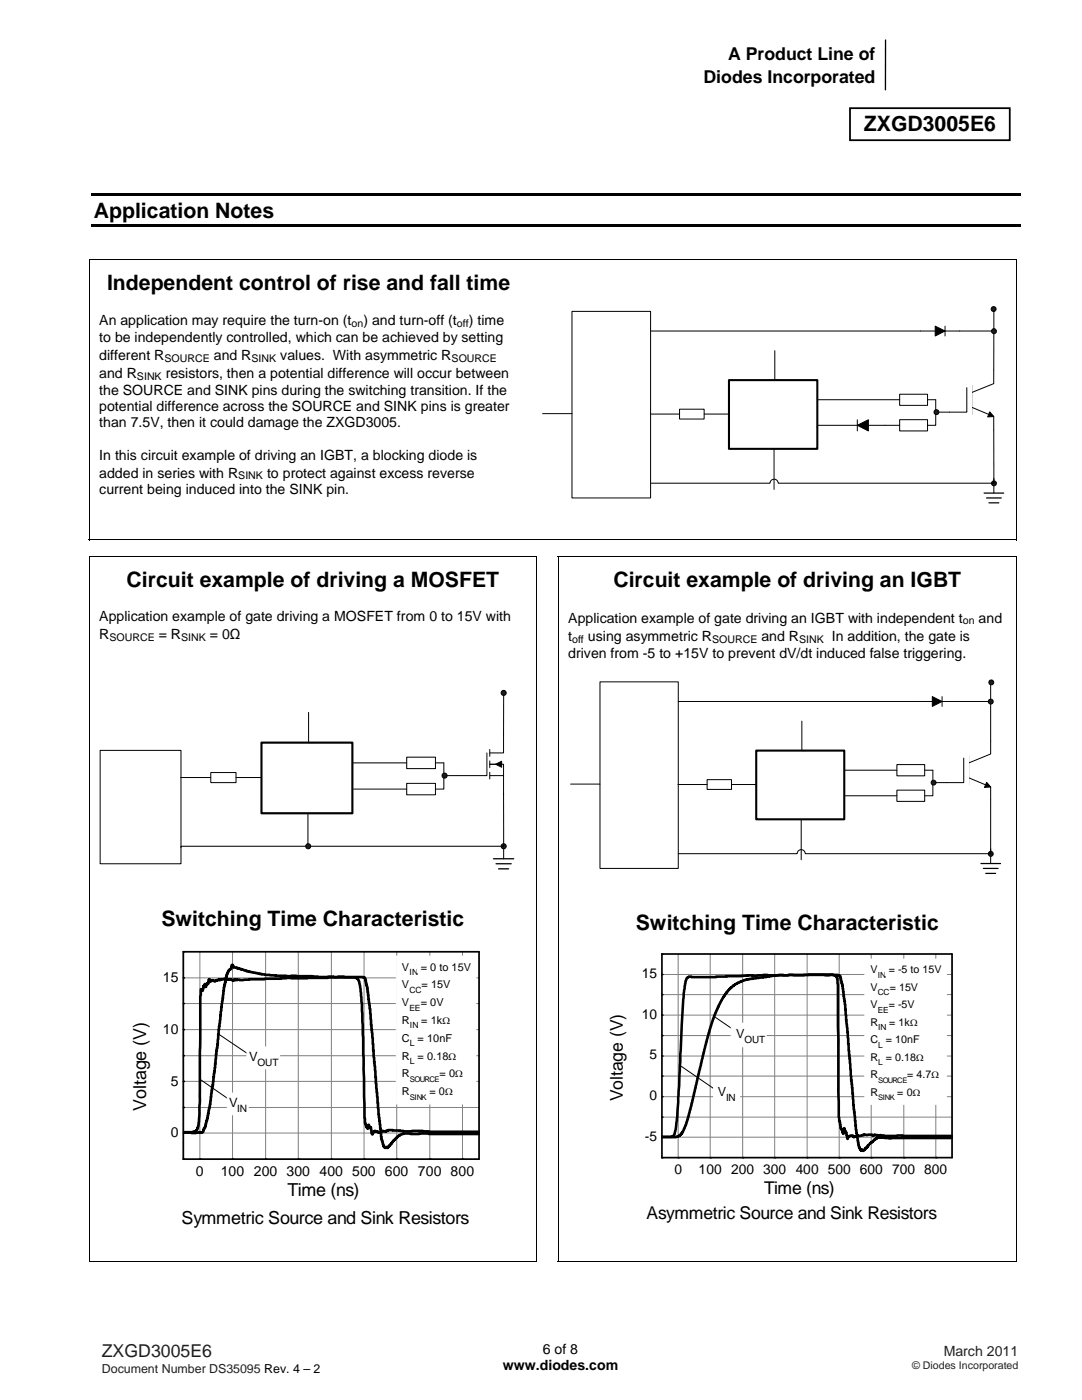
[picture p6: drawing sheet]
<svg xmlns="http://www.w3.org/2000/svg" width="216mm" height="279mm" viewBox="0 0 216 279" stroke-linecap="round" stroke-linejoin="round" font-family="sans-serif">
<path d="M176.7 8v9.9" fill="none" stroke="#000" stroke-width=".26"/>
<path d="M169.6 21.6h31.9v6.4h-31.9z" fill="#fff"/>
<path d="M169.6 21.6h31.9v6.4h-31.9z" fill="none" stroke="#000" stroke-width=".35"/>
<path d="M18.2 38.6h185.5v.5h-185.5zM18.2 44.7h185.5v.5h-185.5z" fill="#000"/>
<path d="M189.5 79.8h4.4M193.9 76.9v5.8M198.3 73.9v2.7l-4.4 1.7M193.9 81.3l4.4 1.8v2.6M197.5 82.2l.8 .9-1.2 .1z" fill="none" stroke="#000" stroke-width=".2"/>
<path d="M197.5 82.2l.8 .9-1.2 .1z" fill="#000"/>
<path d="M188.9 72h4.9v14.7h-4.9z" fill="#fff"/>
<path d="M192.9 77.4v4.9h-3.4" fill="none" stroke="#000" stroke-width=".2"/>
<path d="M145.5 75.9h17.6v13.7h-17.6z" fill="#fff"/>
<path d="M145.5 75.9h17.6v13.7h-17.6z" fill="none" stroke="#000" stroke-width=".41"/>
<path d="M179.5 78.7h5.6v2.2h-5.6z" fill="#fff"/>
<path d="M179.5 78.7h5.6v2.2h-5.6z" fill="none" stroke="#000" stroke-width=".2"/>
<path d="M179.5 83.8h5.6v2.2h-5.6z" fill="#fff"/>
<path d="M163.2 79.8h16.3M185.1 79.8h1.6v5.1h-1.6M179.5 83.8h5.6v2.2h-5.6z" fill="none" stroke="#000" stroke-width=".2"/>
<path d="M135.6 81.7h4.9v1.9h-4.9z" fill="#fff"/>
<path d="M135.6 81.7h4.9v1.9h-4.9z" fill="none" stroke="#000" stroke-width=".2"/>
<path d="M114.1 62.1h15.7v37.3h-15.7z" fill="#fff"/>
<path d="M114.1 62.1h15.7v37.3h-15.7zM129.8 66.1h68.5M186.6 65.1l2 1-2 1zM188.6 65.1v2M198.3 61.9v12M129.8 82.6h5.8M140.5 82.6h5M198.3 85.7v10.1M198.3 95.5v2.9" fill="none" stroke="#000" stroke-width=".2"/>
<path d="M186.6 65.1l2 1-2 1z" fill="#000"/>
<path d="M196.4 98.4h3.9M196.8 99.4h3M197.3 100.4h2" fill="none" stroke="#000" stroke-width=".25"/>
<circle cx="198.3" cy="96.5" r=".49" fill="#1a1a1a"/>
<g fill="none" stroke="#000" stroke-width=".2">
<path d="M154.6 70v5.9h1M108.3 82.5h5.8M154.5 89.7v8M198.3 95.8v.6h-43a.81 .81 0 0 0-.8-.8 .81 .81 0 0 0-.9 .8h-23.8"/>
<circle cx="198.3" cy="96.5" r=".49"/>
</g>
<circle cx="186.9" cy="82.3" r=".49" fill="#1a1a1a"/>
<g fill="none" stroke="#000" stroke-width=".2">
<path d="M187.3 82.3h2.2"/>
<circle cx="186.9" cy="82.3" r=".49"/>
</g>
<circle cx="198.3" cy="66.1" r=".49" fill="#1a1a1a"/>
<circle cx="198.3" cy="66.1" r=".49" fill="none" stroke="#000" stroke-width=".2"/>
<circle cx="198.3" cy="61.7" r=".49" fill="#1a1a1a"/>
<g fill="none" stroke="#000" stroke-width=".2">
<path d="M17.7 51.8h185.1M17.8 51.7v56.1M202.8 51.7v56.1M171.1 84.9l2.2-1.1v2.2zM171.1 83.8v2.2M179.5 84.9h-16.4v.4M17.7 107.7h185.1"/>
<circle cx="198.3" cy="61.7" r=".49"/>
</g>
<path d="M171.1 84.9l2.2-1.1v2.2z" fill="#000"/>
<path d="M202.8 51.7h.1v.2h-.1zM202.8 107.6h.1v.2h-.1z" fill="#000"/>
<path d="M52.2 148.2h18.1v14.1h-18.1z" fill="#fff"/>
<path d="M52.2 148.2h18.1v14.1h-18.1z" fill="none" stroke="#000" stroke-width=".43"/>
<path d="M81.2 151.1h5.7v2.3h-5.7z" fill="#fff"/>
<path d="M81.2 151.1h5.7v2.3h-5.7z" fill="none" stroke="#000" stroke-width=".2"/>
<path d="M81.2 156.3h5.7v2.3h-5.7z" fill="#fff"/>
<path d="M70.4 152.3h10.8M70.6 157.5h10.6M81.2 156.3h5.7v2.3h-5.7zM86.9 152.3h1.7v5.2h-1.7" fill="none" stroke="#000" stroke-width=".2"/>
<path d="M42.1 154.2h5v2h-5z" fill="#fff"/>
<path d="M42.1 154.2h5v2h-5z" fill="none" stroke="#000" stroke-width=".2"/>
<path d="M20 149.8h16.1v22.6h-16.1z" fill="#fff"/>
<path d="M100.5 138.5v8.1M20 149.8h16.1v22.6h-16.1zM36 155.2h6.1M47.1 155.2h5.1M100.5 158.3v10.4M100.5 168.4v3" fill="none" stroke="#000" stroke-width=".2"/>
<path d="M98.5 171.4h4M99 172.4h3M99.5 173.4h2" fill="none" stroke="#000" stroke-width=".26"/>
<circle cx="100.5" cy="168.9" r=".51" fill="#1a1a1a"/>
<g fill="none" stroke="#000" stroke-width=".2">
<path d="M61.6 142.2v6h1M61.4 162.4v6.5"/>
<circle cx="100.5" cy="168.9" r=".51"/>
</g>
<circle cx="88.7" cy="154.8" r=".51" fill="#1a1a1a"/>
<g fill="none" stroke="#000" stroke-width=".2">
<path d="M89.2 154.8h2.2M100.5 168.7v.2h-64.4v.3"/>
<circle cx="88.7" cy="154.8" r=".51"/>
</g>
<circle cx="61.5" cy="168.9" r=".5" fill="#1a1a1a"/>
<g fill="none" stroke="#000" stroke-width=".2">
<path d="M97.2 150.3v4.5h-5.8M97.7 154.8h2.8v3.8M97.7 149.6v1.3M97.7 151.8v1.4M97.7 154.1v1.4M98.9 152.5l1.2-.6v1.2zM100 152.5h-2.3h2.8v2.3M100.5 146.5v3.8h-2.8"/>
<circle cx="61.5" cy="168.9" r=".5"/>
</g>
<path d="M98.9 152.5l1.2-.6v1.2z" fill="#000"/>
<circle cx="100.5" cy="138.3" r=".51" fill="#1a1a1a"/>
<g fill="none" stroke="#000" stroke-width=".2">
<path d="M39.9 215.4l7.1 4.9M43.7 206.4l7.2 4.9"/>
<circle cx="100.5" cy="138.3" r=".51"/>
</g>
<g fill="none" stroke="#808080" stroke-width=".2">
<path d="M36.6 195.2h59M39.9 189.9v41.4M46.4 189.9v41.4M53 189.9v41.4M59.5 189.9v41.4M66.1 189.9v41.4M72.6 189.9v41.4M79.2 189.9v41.4M85.8 189.9v41.4M92.3 189.9v41.4M36.6 210.7h59M36.6 200.3h59"/>
<path d="M36.6 215.8h59M36.6 205.5h59M36.6 221h59M36.6 226.1h59"/>
</g>
<g fill="#000">
<circle cx="36.6" cy="195.2" r=".17"/>
<circle cx="36.6" cy="189.9" r=".17"/>
<circle cx="36.6" cy="215.8" r=".17"/>
<circle cx="36.6" cy="205.5" r=".17"/>
<circle cx="36.6" cy="210.7" r=".17"/>
<circle cx="36.6" cy="200.3" r=".17"/>
<circle cx="36.6" cy="226.1" r=".17"/>
<circle cx="36.6" cy="221" r=".17"/>
<circle cx="36.6" cy="231.3" r=".17"/>
<circle cx="39.9" cy="231.3" r=".17"/>
<circle cx="46.4" cy="231.3" r=".17"/>
<circle cx="53" cy="231.3" r=".17"/>
<circle cx="59.5" cy="231.3" r=".17"/>
<circle cx="66.1" cy="231.3" r=".17"/>
<circle cx="72.6" cy="231.3" r=".17"/>
<circle cx="79.2" cy="231.3" r=".17"/>
<circle cx="85.8" cy="231.3" r=".17"/>
<circle cx="92.3" cy="231.3" r=".17"/>
</g>
<path d="M36.6 189.9h59v41.4h-59z" fill="none" stroke="#000" stroke-width=".35"/>
<path d="M36.5 226h3.7a.63 .63 0 0 0 .5-.7l.2-.1 .1-.5 1-4.4 .1-2.1 .3-1.6h.1l.2-2.4 .2-1.1 .2-2.8 .4-1.9 .1-2.9 1.1-8.4 .2-1.2h.1l.3-1.5 .4-.8 .4-.3 .1-.7h.2l.3 .5h.5l.1 .2 2.4 .7 3.2 .6 4.3 .2h5.1l1.1 .2h9.1l.3 .2 .5 2.1 .2 2.1 .3 1.9h.1l1.6 21.1 .4 2 .1 2.5 .6 1.9 .2 .3 .2-.2 .3 .2 1.1-1.3 1-1a2.53 2.53 0 0 1 2.7-.5l2.1-.1 11.4 .1M95.6 225.9h-10l-1.2-.2h-2.1a5.1 5.1 0 0 1-2.6-.1l-2.3-.1-.3 .3-.9-.1-.5 .3-.4-.2-.1 .1-.4-.2-.3 .3-.2 .4-.3-1.3-.3-.2-.1-.4-.3 .8a2.81 2.81 0 0 1-.5-2.1l-.5-20.9-.3-4.2-.3-1.9a1.33 1.33 0 0 0-1.8-1.1l-8.6 .1h-4.1l-1.2 .1-6.3 .1-1.1 .2-1.9-.1-.2 .2-.4-.3-.8 .1-.2-.2v.1l-.4-.1v.1h-.7l-.1 .2-.2-.2-.3 .3h-.4l-.1 .2-.4-.3-.5 .3-.3-.5-.2 1-.1-.1-.2 .1-.1 .6-.2-.6v.2l-.3 .2-.1 .8-.1 .1-.2-.3h-.1l-.2 19.7a47.4 47.4 0 0 1-.4 7.8l-.2 .6-.5 .4-2.3 .1" fill="none" stroke="#000" stroke-width=".52"/>
<path d="M79.1 190.8h15.9v29.5h-15.9z" fill-rule="evenodd" fill="#fff" stroke="#fff" stroke-width=".2"/>
<g fill="#fff">
<path d="M80.2 191.7h1.5v2.5h-1.5z"/>
<path d="M81.7 193h1.6v1.9h-1.6z"/>
<path d="M83.3 191.7h10.7v2.5h-10.7z"/>
<path d="M80.2 195.3h1.5v2.4h-1.5z"/>
<path d="M81.7 196.6h2.4v1.9h-2.4z"/>
<path d="M84.1 195.3h5.9v2.4h-5.9z"/>
<path d="M80.2 198.9h1.5v2.4h-1.5z"/>
<path d="M81.7 200.2h2.2v1.8h-2.2z"/>
<path d="M83.9 198.9h4.7v2.4h-4.7z"/>
<path d="M80.2 202.4h1.6v2.5h-1.6z"/>
<path d="M81.8 203.7h1.6v1.9h-1.6z"/>
<path d="M83.4 202.4h4.9v2.5h-4.9z"/>
<path d="M88.3 202.4h1.6v2.4h-1.6z"/>
<path d="M80.2 206h1.6v2.4h-1.6z"/>
<path d="M81.8 207.3h.9v1.8h-.9z"/>
<path d="M82.7 206h7.5v2.4h-7.5z"/>
<path d="M80.2 209.5h1.6v2.5h-1.6z"/>
<path d="M81.8 210.8h.9v1.9h-.9z"/>
<path d="M82.7 209.5h6.8v2.5h-6.8z"/>
<path d="M89.5 209.5h1.6v2.4h-1.6z"/>
<path d="M80.2 213.1h1.6v2.4h-1.6z"/>
<path d="M81.8 214.5h5.9v1.7h-5.9z"/>
<path d="M87.7 213.1h3.1v2.4h-3.1z"/>
<path d="M90.8 213h1.6v2.5h-1.6z"/>
<path d="M80.2 216.6h1.6v2.5h-1.6z"/>
<path d="M81.8 218.1h3.4v1.7h-3.4z"/>
<path d="M85.1 216.6h3.7v2.5h-3.7z"/>
<path d="M88.8 216.6h1.6v2.4h-1.6z"/>
</g>
<path d="M49.3 209h6.5v4.3h-6.5z" fill-rule="evenodd" fill="#fff" stroke="#fff" stroke-width=".2"/>
<g fill="#fff">
<path d="M49.7 209.4h1.7v2.8h-1.7z"/>
<path d="M51.4 210.9h4.2v2.2h-4.2z"/>
</g>
<path d="M45.4 218.1h4.1v4.4h-4.1z" fill-rule="evenodd" fill="#fff" stroke="#fff" stroke-width=".2"/>
<path d="M188.9 153.7h4.4M193.3 155.2l4.4 1.9v2.5M193.3 150.8v5.9M196.9 156.1l.8 1h-1.3zM197.7 147.9v2.6l-4.4 1.8" fill="none" stroke="#000" stroke-width=".2"/>
<path d="M196.9 156.1l.8 1h-1.3z" fill="#000"/>
<path d="M188.3 145.9h4.9v14.7h-4.9z" fill="#fff"/>
<path d="M192.3 151.3v4.9h-3.4" fill="none" stroke="#000" stroke-width=".2"/>
<path d="M150.9 149.8h17.6v13.7h-17.6z" fill="#fff"/>
<path d="M150.9 149.8h17.6v13.7h-17.6z" fill="none" stroke="#000" stroke-width=".41"/>
<path d="M179 152.6h5.5v2.2h-5.5z" fill="#fff"/>
<path d="M179 152.6h5.5v2.2h-5.5z" fill="none" stroke="#000" stroke-width=".2"/>
<path d="M179 157.7h5.5v2.2h-5.5z" fill="#fff"/>
<path d="M168.6 153.7h10.4M168.7 158.8h10.3M179 157.7h5.5v2.2h-5.5zM184.5 153.7h1.6v5.1h-1.6" fill="none" stroke="#000" stroke-width=".2"/>
<path d="M141.1 155.6h4.9v1.9h-4.9z" fill="#fff"/>
<path d="M141.1 155.6h4.9v1.9h-4.9z" fill="none" stroke="#000" stroke-width=".2"/>
<path d="M119.7 136.1h15.6v37.2h-15.6z" fill="#fff"/>
<path d="M119.7 136.1h15.6v37.2h-15.6zM135.3 140h62.4M186 139l2 1-2 1zM188 139v2M197.7 135.8v12.1M135.3 156.6h5.8M146 156.6h4.9M197.7 159.6v10.1M197.7 169.4v2.9" fill="none" stroke="#000" stroke-width=".2"/>
<path d="M186 139l2 1-2 1z" fill="#000"/>
<path d="M195.7 172.3h3.9M196.2 173.3h3M196.7 174.3h2" fill="none" stroke="#000" stroke-width=".25"/>
<circle cx="197.7" cy="170.4" r=".49" fill="#1a1a1a"/>
<g fill="none" stroke="#000" stroke-width=".2">
<path d="M113.9 156.5h5.8M160 143.9v5.9h1M159.9 163.6v8M197.7 169.7v.7h-37a.8 .8 0 0 0-.8-.8 .8 .8 0 0 0-.8 .8h-23.8"/>
<circle cx="197.7" cy="170.4" r=".49"/>
</g>
<circle cx="186.3" cy="156.2" r=".49" fill="#1a1a1a"/>
<g fill="none" stroke="#000" stroke-width=".2">
<path d="M186.8 156.2h2.1"/>
<circle cx="186.3" cy="156.2" r=".49"/>
</g>
<circle cx="197.7" cy="140" r=".49" fill="#1a1a1a"/>
<circle cx="197.7" cy="140" r=".49" fill="none" stroke="#000" stroke-width=".2"/>
<circle cx="197.8" cy="136.2" r=".49" fill="#1a1a1a"/>
<circle cx="197.8" cy="136.2" r=".49" fill="none" stroke="#000" stroke-width=".2"/>
<g fill="none" stroke="#808080" stroke-width=".2">
<path d="M132.1 198.5h57.9M132.1 194.5h57.9M135.3 190.4v40.6M141.7 190.4v40.6M148.2 190.4v40.6M154.6 190.4v40.6M161.1 190.4v40.6M167.4 190.4v40.6M173.8 190.4v40.6M180.3 190.4v40.6M186.7 190.4v40.6M132.1 214.8h57.9"/>
<path d="M132.1 206.7h57.9M132.1 218.9h57.9M132.1 210.8h57.9M132.1 202.6h57.9M132.1 222.9h57.9M132.1 226.9h57.9"/>
</g>
<g fill="#000">
<circle cx="132.1" cy="194.5" r=".17"/>
<circle cx="132.1" cy="198.5" r=".17"/>
<circle cx="132.1" cy="190.4" r=".17"/>
<circle cx="132.1" cy="214.8" r=".17"/>
<circle cx="132.1" cy="218.9" r=".17"/>
<circle cx="132.1" cy="202.6" r=".17"/>
<circle cx="132.1" cy="210.8" r=".17"/>
<circle cx="132.1" cy="206.7" r=".17"/>
<circle cx="132.1" cy="222.9" r=".17"/>
<circle cx="132.1" cy="231" r=".17"/>
<circle cx="132.1" cy="226.9" r=".17"/>
<circle cx="135.3" cy="231" r=".17"/>
<circle cx="141.7" cy="231" r=".17"/>
<circle cx="148.2" cy="231" r=".17"/>
<circle cx="154.6" cy="231" r=".17"/>
<circle cx="161.1" cy="231" r=".17"/>
<circle cx="167.4" cy="231" r=".17"/>
<circle cx="173.8" cy="231" r=".17"/>
<circle cx="180.3" cy="231" r=".17"/>
<circle cx="186.7" cy="231" r=".17"/>
</g>
<path d="M132.1 190.4h57.9v40.6h-57.9z" fill="none" stroke="#000" stroke-width=".34"/>
<path d="M155.1 194.6l8.9-.1a4.7 4.7 0 0 1 2.6 .1l.4 .4 .2 1.4 .1 21.8 .1 4.7v.8l.2 .2 .1 1.2 .4 .4 .1 .8 .3-1.2 .1 .6 .3 .4 .2 1.2 .1-.4 .6-.3h.4l.1 .3 .9-.3 .5 .1 .6-.3h1.6l.5 .2a.34 .34 0 0 1 .6 0v-.1l.2 .2 .4-.2a11.1 11.1 0 0 0 3.8 .1l10.6 .1M155.1 194.6h12.1l.4 .1 .5 2 .2 2.1 .4 1.6 1.1 14.3 .3 2.4 .2 3.5 .3 2.2 .2 2.7h.1l.4 3.1 .3 .8 .2 .2 .3-.2 .2 .3 1-1.2 1-.8a1.4 1.4 0 0 1 1.4-.7l.4-.1 1.3 .3 12.6-.1M155.1 194.6h-2.8l-1.2 .1-2-.1-1.1 .2-5.1 .1v.1h-4.9v-.1h-.5v.1a.9 .9 0 0 0-.7 .9v.3a85.3 85.3 0 0 0-.9 11.4l-.5 10.9a35.5 35.5 0 0 1-.8 7.9l-.3 .4-.3 .1h-2M155.1 194.6l-5.5 .7-1.6 .5-1.6 .8-1.5 1.5-1.6 2.9-1.4 3.5-1.7 6.3-2.4 10.5-1.2 3.8-.5 1.1-.9 .7h-3.2" fill="none" stroke="#000" stroke-width=".51"/>
<path d="M172.6 191.4h16.2v29h-16.2z" fill-rule="evenodd" fill="#fff" stroke="#fff" stroke-width=".2"/>
<g fill="#fff">
<path d="M173.7 192.3h1.4v2.4h-1.4z"/>
<path d="M175.1 193.6h1.7v1.9h-1.7z"/>
<path d="M176.7 192.3h11.2v2.4h-11.2z"/>
<path d="M173.7 195.8h1.4v2.4h-1.4z"/>
<path d="M175.1 197.1h2.4v1.8h-2.4z"/>
<path d="M177.5 195.8h5.7v2.4h-5.7z"/>
<path d="M173.7 199.3h1.4v2.4h-1.4z"/>
<path d="M175.1 200.6h2.3v1.8h-2.3z"/>
<path d="M177.4 199.3h5.2v2.4h-5.2z"/>
<path d="M173.7 202.8h1.5v2.4h-1.5z"/>
<path d="M175.2 204h1.6v1.9h-1.6z"/>
<path d="M176.8 202.8h4.8v2.4h-4.8z"/>
<path d="M181.6 202.8h1.6v2.3h-1.6z"/>
<path d="M173.7 206.3h1.5v2.4h-1.5z"/>
<path d="M175.2 207.5h1v1.9h-1z"/>
<path d="M176.1 206.3h7.4v2.4h-7.4z"/>
<path d="M173.7 209.8h1.5v2.4h-1.5z"/>
<path d="M175.2 211h1v1.9h-1z"/>
<path d="M176.1 209.8h6.7v2.4h-6.7z"/>
<path d="M182.8 209.7h1.5v2.4h-1.5z"/>
<path d="M173.7 213.3h1.5v2.3h-1.5z"/>
<path d="M175.2 214.7h5.8v1.7h-5.8z"/>
<path d="M181 213.3h4.9v2.3h-4.9z"/>
<path d="M185.9 213.2h1.5v2.4h-1.5z"/>
<path d="M173.7 216.7h1.5v2.4h-1.5z"/>
<path d="M175.2 218.2h3.4v1.7h-3.4z"/>
<path d="M178.5 216.7h3.6v2.4h-3.6z"/>
<path d="M182.1 216.7h1.6v2.4h-1.6z"/>
</g>
<path d="M135.6 212.6l7 4.8M142.5 202.8l7.1 4.9" fill="none" stroke="#000" stroke-width=".2"/>
<path d="M142.4 216h5.2v4.6h-5.2z" fill-rule="evenodd" fill="#fff" stroke="#fff" stroke-width=".2"/>
<g fill="#fff">
<path d="M143.2 216.5h1.7v2.8h-1.7z"/>
<path d="M144.9 218h1.9v2.2h-1.9z"/>
</g>
<path d="M145.9 204.2h7v4.7h-7z" fill-rule="evenodd" fill="#fff" stroke="#fff" stroke-width=".2"/>
<g fill="#fff">
<path d="M146.9 204.9h1.7v2.9h-1.7z"/>
<path d="M148.5 206.4h4.2v2.2h-4.2z"/>
</g>
<path d="M17.7 111.1h89.3M17.8 111v140.8M107.1 111v140.8M111.3 111.1h91.5M111.4 111v140.8M202.8 111v140.8M17.7 251.7h89.3M111.3 251.7h91.5" fill="none" stroke="#000" stroke-width=".2"/>
<path d="M107 111h.1v.2h-.1zM202.8 111h.1v.2h-.1zM107 251.7h.1v.1h-.1zM202.8 251.7h.1v.1h-.1z" fill="#000"/>
<g font-size="4.2">
<text x="172.4" y="26.2">ZXGD3005E6</text>
<text x="18.7" y="43.4">Application Notes</text>
<text x="21.4" y="57.8">Independent control of rise and fall time</text>
<text x="25.3" y="117.2">Circuit example of driving a MOSFET</text>
<text x="122.4" y="117.2">Circuit example of driving an IGBT</text>
<text x="32.2" y="184.8">Switching Time Characteristic</text>
<text x="126.9" y="185.6">Switching Time Characteristic</text>
</g>
<g font-size="3.6">
<text x="29.2" y="221.7" transform="rotate(-90 29.2 221.7)">Voltage (V)</text>
<text x="57.4" y="238.6">Time (ns)</text>
<text x="36.2" y="244.2">Symmetric Source and Sink Resistors</text>
</g>
<g font-size="3.5">
<text x="145.3" y="12">A Product Line of</text>
<text x="140.4" y="16.5">Diodes Incorporated</text>
<text x="124.2" y="219.8" transform="rotate(-90 124.2 219.8)">Voltage (V)</text>
<text x="152.5" y="238.2">Time (ns)</text>
<text x="129" y="243.3">Asymmetric Source and Sink Resistors</text>
</g>
<text font-size="3.5" fill="#231f20" x="20.3" y="270.9">ZXGD3005E6</text>
<g font-size="2.8">
<text x="19.8" y="64.9">An application may require the turn-on (t</text>
<text x="72.5" y="64.9">) and turn-off (t</text>
<text x="93.6" y="64.9">) time</text>
<text x="19.8" y="68.2">to be independently controlled, which can be achieved by setting</text>
<text x="19.8" y="71.8">different R</text>
<text x="42.7" y="71.8">and R</text>
<text x="55.9" y="71.8">values. With asymmetric R</text>
<text x="19.8" y="75.5">and R</text>
<text x="33.1" y="75.5">resistors, then a potential difference will occur between</text>
<text x="19.8" y="78.8">the SOURCE and SINK pins during the switching transition. If the</text>
<text x="19.8" y="82">potential difference across the SOURCE and SINK pins is greater</text>
<text x="19.8" y="85.3">than 7.5V, then it could damage the ZXGD3005.</text>
<text x="19.8" y="91.7">In this circuit example of driving an IGBT, a blocking diode is</text>
<text x="19.8" y="95.3">added in series with R</text>
<text x="53.3" y="95.3">to protect against excess reverse</text>
<text x="19.8" y="98.6">current being induced into the SINK pin.</text>
<text x="19.8" y="123.9">Application example of gate driving a MOSFET from 0 to 15V with</text>
<text x="113.4" y="124.3">Application example of gate driving an IGBT with independent t</text>
<text x="195.3" y="124.3">and</text>
<text x="19.8" y="127.5">R</text>
<text x="31.7" y="127.5">= R</text>
<text x="41.9" y="127.5">= 0Ω</text>
<text x="113.4" y="131.2">driven from -5 to +15V to prevent dV/dt induced false triggering.</text>
<text x="113.4" y="127.9">t</text>
<text x="117.3" y="127.9">using asymmetric R</text>
<text x="151.9" y="127.9">and R</text>
<text x="166" y="127.9">In addition, the gate is</text>
<text x="32.5" y="196">15</text>
<text x="32.5" y="206.4">10</text>
<text x="34.1" y="216.7">5</text>
<text x="34.1" y="227">0</text>
<text x="39.1" y="234.6">0</text>
<text x="44" y="234.6">100 200 300 400 500 600 700 800</text>
<text x="100.3" y="273.5">www.diodes.com</text>
<text x="108.3" y="270.2">6 of 8</text>
</g>
<text font-size="2.8" fill="#231f20" x="188.3" y="270.6">March 2011</text>
<g font-size="2.7">
<text x="128.1" y="195.2">15</text>
<text x="128.1" y="203.3">10</text>
<text x="129.6" y="211.4">5</text>
<text x="129.6" y="219.5">0</text>
<text x="128.7" y="227.6">-5</text>
<text x="134.6" y="234.3">0</text>
<text x="139.4" y="234.3">100 200 300 400 500 600 700 800</text>
</g>
<g font-size="2.6">
<text x="49.7" y="211.6">V</text>
<text x="45.7" y="220.8">V</text>
</g>
<g font-size="2.5">
<text x="146.9" y="207.2">V</text>
<text x="143.3" y="218.8">V</text>
</g>
<text font-size="2.5" fill="#231f20" x="20.3" y="274">Document Number DS35095 Rev. 4 – 2</text>
<g font-size="2.2">
<text x="80.2" y="193.7">V</text>
<text x="80.2" y="197.3">V</text>
<text x="83.9" y="193.7">= 0 to 15V</text>
<text x="84.1" y="197.3">= 15V</text>
<text x="80.2" y="200.8">V</text>
<text x="83.9" y="200.8">= 0V</text>
<text x="80.2" y="204.4">R</text>
<text x="80.2" y="207.9">C</text>
<text x="83.3" y="207.9">= 10nF</text>
<text x="84" y="204.4">= 1k</text>
<text x="80.2" y="211.5">R</text>
<text x="80.2" y="215">R</text>
<text x="83.3" y="211.5">= 0.18</text>
<text x="87.7" y="215">= 0</text>
<text x="80.2" y="218.6">R</text>
<text x="85.7" y="218.6">= 0</text>
</g>
<g font-size="2.1">
<text x="70.1" y="65.3">on</text>
<text x="91.2" y="65.3">off</text>
<text x="27.3" y="75.8">SINK</text>
<text x="32.8" y="72.2">SOURCE</text>
<text x="50.2" y="72.2">SINK</text>
<text x="90.1" y="72.2">SOURCE</text>
<text x="47.5" y="95.7">SINK</text>
<text x="192.1" y="124.6">on</text>
<text x="21.8" y="127.9">SOURCE</text>
<text x="36.2" y="127.9">SINK</text>
<text x="114.2" y="128.3">off</text>
<text x="142.1" y="128.3">SOURCE</text>
<text x="159.4" y="128.3">SINK</text>
<text x="173.7" y="194.2">V</text>
<text x="173.7" y="197.7">V</text>
<text x="177.4" y="194.2">= -5 to 15V</text>
<text x="177.5" y="197.7">= 15V</text>
<text x="173.7" y="201.2">V</text>
<text x="177.4" y="201.2">= -5V</text>
<text x="173.7" y="204.7">R</text>
<text x="173.7" y="208.2">C</text>
<text x="176.7" y="208.2">= 10nF</text>
<text x="177.4" y="204.7">= 1kΩ</text>
<text x="173.7" y="211.7">R</text>
<text x="173.7" y="215.2">R</text>
<text x="176.7" y="211.7">= 0.18Ω</text>
<text x="181" y="215.2">= 4.7</text>
<text x="173.7" y="218.7">R</text>
<text x="179" y="218.7">= 0Ω</text>
</g>
<text font-size="2.1" fill="#231f20" x="182" y="273.2">© Diodes Incorporated</text>
<g font-size="2">
<text x="88.3" y="204.4">Ω</text>
<text x="148.5" y="208.2">OUT</text>
<text x="51.4" y="212.7">OUT</text>
<text x="89.5" y="211.5">Ω</text>
<text x="90.8" y="215">Ω</text>
<text x="47.3" y="221.9">IN</text>
<text x="88.8" y="218.6">Ω</text>
<text x="144.9" y="219.8">IN</text>
</g>
<text font-size="1.9" x="185.9" y="215.2">Ω</text>
<g font-size="1.7">
<text x="81.7" y="194.6">IN</text>
<text x="175.1" y="195.1">IN</text>
<text x="81.7" y="198.1">CC</text>
<text x="81.7" y="201.7">EE</text>
<text x="175.1" y="198.6">CC</text>
<text x="175.1" y="202.1">EE</text>
<text x="81.8" y="205.2">IN</text>
<text x="81.8" y="208.8">L</text>
<text x="175.2" y="205.6">IN</text>
<text x="175.2" y="209.1">L</text>
<text x="81.8" y="212.3">L</text>
<text x="175.2" y="212.6">L</text>
</g>
<g font-size="1.6">
<text x="81.8" y="215.9">SOURCE</text>
<text x="81.8" y="219.5">SINK</text>
</g>
<g font-size="1.5">
<text x="175.2" y="216">SOURCE</text>
<text x="175.2" y="219.5">SINK</text>
</g>
</svg>
